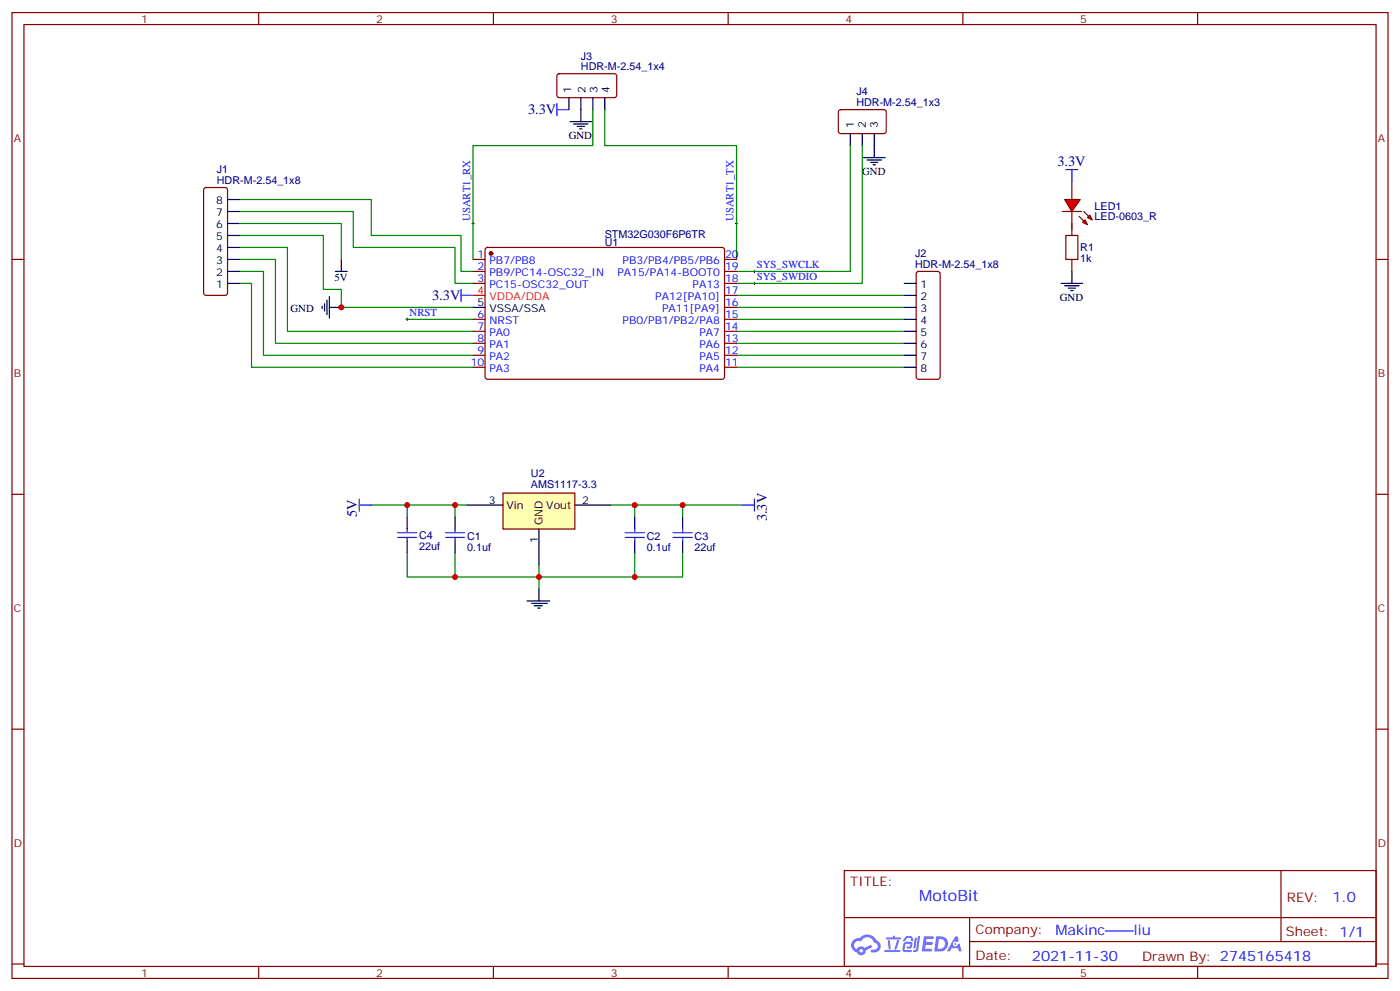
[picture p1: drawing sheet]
<svg xmlns="http://www.w3.org/2000/svg" width="412mm" height="292mm" viewBox="0 0 412 292" stroke-linecap="round" stroke-linejoin="round" font-family="sans-serif">
<g fill="none" stroke="#870000" stroke-width=".35">
<path d="M3.5 3.7h405.4v284.3h-405.4zM7.1 7.2h398.2v277.3h-398.2zM76.2 3.7v3.5M145.3 3.7v3.5M214.5 3.7v3.5M283.6 3.7v3.5M352.8 3.7v3.5M3.5 76.4h3.6M405.3 76.4h3.6M3.5 145.5h3.6M405.3 145.5h3.6M3.5 214.7h3.6"/>
<path d="M405.3 214.7h3.6M248.7 256.3h156.6v28.2h-156.6zM377.3 256.3v20.9M248.7 270.1h156.5M285.6 277.2h119.6M285.6 270.1v14.2M3.5 283.8h3.6M76.2 284.5v3.5M145.3 284.5v3.5M214.5 284.5v3.5M283.6 284.5v3.5M352.8 284.5v3.5"/>
<path d="M405.3 283.8h3.6"/>
</g>
<g fill="#5487ff">
<path d="M272.1 275.6h2.6l.3 .2-.1 .6h-2l-.1 1h1.6l.4 .4-.4 .3h-1.7l-.2 1.2 1.8 .1 .3 .3-.2 .4h-2.9z"/>
<path d="M281.4 275.7h.7l.4 1.3-.7 .3a.74 .74 0 0 0-1.1 .3 .74 .74 0 0 0 .5 1.1 .74 .74 0 0 0 .9-.7l.5-.3 .7 2.4h-.9l-.2-1h-1.9l-.5 1h-.9z"/>
<path d="M269.5 276.1h.6l-.4 2.9a.31 .31 0 0 1-.3 .3 .31 .31 0 0 1-.3-.3z"/>
<path d="M270.4 275.6h.6l-.5 4a.89 .89 0 0 1-.7 .7 .89 .89 0 0 1-.9-.3l1-.5z"/>
<path d="M266.8 275.8l.6-.2 1.2 .1 .5 1.3-.6 .1-.4-.9-1 .1a.95 .95 0 0 1-1 .8l-.1-.2z"/>
<path d="M266.4 277.5l1.8-.2a1.04 1.04 0 0 1 .6 1.1 1.04 1.04 0 0 1-.8 .9h-.7a.29 .29 0 0 1-.3-.4 .29 .29 0 0 1 .3-.2h.7l.2-.8h-1.4l-.4 1.7 1.9 .1a.29 .29 0 0 1 .3 .3 .29 .29 0 0 1-.3 .3h-2l-.4-.3 .2-2.1z"/>
<path d="M260.5 279.7h4.4a.3 .3 0 0 1 .3 .3 .3 .3 0 0 1-.3 .3h-4.3z"/>
<path d="M264.3 276.8h.6l-.5 1.6a1.02 1.02 0 0 1-.7 1.2l-.2-.3z"/>
<path d="M261.5 276.8h.6l.3 2.4-.3 .3-.3-.2z"/>
<path d="M261.1 276h1.9l.2-.5h.5l-.1 .5h1.5a.29 .29 0 0 1 .3 .3 .29 .29 0 0 1-.3 .3h-3.9z"/>
<path d="M275.8 275.6l-.6 4.5h1.4a2.27 2.27 0 0 0 2.7-2.3 2.27 2.27 0 0 0-2.7-2.2zM276.6 276.4a1.5 1.5 0 0 1 1.8 1.6 1.5 1.5 0 0 1-1.9 1.3h-.3z"/>
<path d="M251.4 276.8a2.09 2.09 0 0 0 1 3.5 1.37 1.37 0 0 0 1.5 .9 1.37 1.37 0 0 0 1.1-1.4l2-1-.5-.7-1.8 1a1.4 1.4 0 0 0-2.3 .4 1.32 1.32 0 0 1-.6-1.9 1.32 1.32 0 0 1 1.9-.4 2.02 2.02 0 0 1 2-1.3 2.02 2.02 0 0 1 1.8 1.6 1.09 1.09 0 0 1 1.1 1.4 1.09 1.09 0 0 1-1.6 .7 .41 .41 0 0 0-.5 .3 .41 .41 0 0 0 .4 .5 1.89 1.89 0 0 0 2.4-1.2 1.89 1.89 0 0 0-1.2-2.4 2.98 2.98 0 0 0-5-.6l-1 .1zM253.2 279.9a.52 .52 0 0 1 1 0 .52 .52 0 0 1-1 0z"/>
<circle cx="281.4" cy="277.9" r=".28"/>
</g>
<g fill="none" stroke="#008700" stroke-width=".35">
<path d="M174.6 32.3v10.6h-35.3v33.5M178.2 32.3v10.6h38.8v33.5M70.6 58.7h38.8v10.6h26.4v10.6h3.5M250.5 42.9v37h-33.5M254 42.9v40.5h-37M70.6 62.3h33.5v10.5h30v10.6h5.2M70.6 72.8h14.1v24.7h54.6M70.6 76.4h10.5v24.7h58.2M70.6 79.9h7v24.7h61.7M70.6 69.3h24.6v15.9h5.3v5.3h38.8M70.6 83.4h3.5v24.7h65.2M119.9 94h19.4"/>
<path d="M217 87h49.3M217 90.5h49.3M217 94h49.3M217 97.5h49.3M217 104.6h49.3M217 108.1h49.3M217 101.1h49.3M109.4 148.7h28.2M119.9 148.7v3.5M134.1 148.7v3.5M179.9 148.7h38.8M187 148.7v3.5"/>
<path d="M201.1 148.7v3.5M119.9 162.8v7.1h67.1v-7.1M134.1 162.8v7.1M158.7 166.3v7.1M201.1 162.8v7.1h-14.1"/>
</g>
<path d="M139 65.8h.7M139.3 65.4v.7M216.6 65.8h.7M217 65.4v.7M221.9 79.9h.7M222.2 79.6v.7M119.6 94h.7M119.9 93.7v.7M221.9 83.4h.7M222.2 83.1v.7" fill="none" stroke="#000" stroke-width=".29"/>
<g fill="none" stroke="#000" stroke-width=".35">
<path d="M167.6 28.8v3.5M171.1 28.8v3.5M174.6 28.8v3.5M178.2 28.8v3.5M67 58.7h3.6M67 79.9h3.6M67 76.4h3.6M67 72.8h3.6M67 69.3h3.6M67 65.8h3.6M67 62.3h3.6M98.8 79.9h3.5"/>
<path d="M100.5 76.4v3.5M67 83.4h3.6M94.9 90.1v.7M95.6 89.4v2.1M96.3 88.4v4.2M97 90.5h3.5M97 87.3v6.4M139.3 90.5h3.6M266.3 90.5h3.6M266.3 83.4h3.6M266.3 87h3.6M266.3 94h3.6"/>
<path d="M266.3 97.5h3.6M266.3 101.1h3.6M266.3 104.6h3.6M266.3 108.1h3.6M119.9 152.2v3.6M119.9 159.3v3.5M134.1 152.2v3.6M134.1 159.3v3.5M187 152.2v3.6M187 159.3v3.5M201.1 152.2v3.6M201.1 159.3v3.5"/>
<path d="M155.2 176.9h6.7M156.6 177.6h4.6M157.3 178.3h2.5M158.4 179h.7M158.7 173.4v3.5"/>
</g>
<g fill="none" stroke="#870000" stroke-width=".35">
<path d="M164.3 21.9l.4-.2 16.5 .1 .5 .6-.1 5.9-.6 .5-16.5-.1-.5-.7v-5.6zM60.2 55.4l.5-.2h5.6l.5 .2 .2 .5v30.4l-.2 .5-.5 .2h-5.6l-.5-.3-.2-.4v-30.4zM139.3 76.4h3.6M139.3 79.9h3.6M143.1 73.1l.5-.3 69.4 .1 .4 .7v37.6l-.7 .5-69.4-.1-.4-.7v-37.3zM213.4 76.4h3.6M213.4 79.9h3.6M139.3 83.4h3.6M139.3 94h3.6M139.3 97.5h3.6M213.4 83.4h3.6M213.4 94h3.6"/>
<path d="M213.4 97.5h3.6M213.4 90.5h3.6M213.4 87h3.6M270.1 80.1l.5-.2h5.6l.5 .2 .2 .5v30.3l-.2 .5-.5 .3h-5.6l-.5-.3-.2-.5v-30.3zM139.3 101.1h3.6M139.3 104.6h3.6M139.3 108.1h3.6M213.4 101.1h3.6M213.4 104.6h3.6M213.4 108.1h3.6"/>
</g>
<circle cx="144.6" cy="74.6" r=".53" fill="#870000" stroke="#870000" stroke-width=".35"/>
<path d="M139.3 87h3.6" fill="none" stroke="#f00" stroke-width=".35"/>
<g fill="none" stroke="#00f" stroke-width=".35">
<path d="M105.8 148.7h3.6M105.8 146.9v3.6M117.1 156.8h5.7M117.1 158.2h5.7M119.9 155.8v1M119.9 158.2v1.1M131.2 156.8h5.7M131.2 158.2h5.7M134.1 155.8v1M134.1 158.2v1.1M184.1 156.8h5.7M184.1 158.2h5.7"/>
<path d="M187 155.8v1M187 158.2v1.1M198.3 156.8h5.6M198.3 158.2h5.6M201.1 155.8v1M201.1 158.2v1.1M218.7 148.7h3.5M222.2 146.9v3.6"/>
</g>
<path d="M148.2 145.2h21.1v10.6h-21.1z" fill="#ffffb0" stroke="#800000" stroke-width=".35"/>
<g fill="none" stroke="#000" stroke-width=".35">
<path d="M167.9 35.8h6.4M169 36.5h4.2M170 37.2h2.2M170.7 37.9h.7M171.1 32.3v3.5M250.5 39.3v3.6M254 39.3v3.6M257.5 39.3v7.1M254.4 46.4h6.3M255.4 47.1h4.2M256.5 47.8h2.1M257.2 48.5h.7"/>
<path d="M137.6 148.7h10.6M158.7 155.8v10.5M169.3 148.7h10.6"/>
</g>
<path d="M70.6 65.8h29.9v10.6" fill="none" stroke="#008700" stroke-width=".35"/>
<path d="M164 32.3h3.6M164 30.5v3.5M314 49.9h3.5M315.7 49.9v3.5M135.8 87h3.5M135.8 85.2v3.5" fill="none" stroke="#00f" stroke-width=".35"/>
<path d="M247.2 32.5l.4-.2h13l.5 .7-.1 5.9-.7 .4h-12.9l-.5-.7v-5.6z" fill="none" stroke="#870000" stroke-width=".35"/>
<g fill="#f00" stroke="#870000" stroke-width=".35">
<path d="M313.6 58.7h4.6l-2.5 3.6z"/>
<path d="M312.9 62.3h5.7z"/>
</g>
<g fill="#870000" stroke="#870000" stroke-width=".35">
<path d="M319.3 62.3l1.4 1.4z"/>
<path d="M317.9 63.7l1.4 1.4z"/>
</g>
<g fill="#f00" stroke="#870000" stroke-width=".35">
<path d="M320.3 64l.7-.7 .7 1.4z"/>
<path d="M319.6 64.7l.7 1.4-1.4-.7z"/>
</g>
<path d="M315.7 53.4v5.3M315.7 62.3v7M315.7 76.4v3.5" fill="none" stroke="#870000" stroke-width=".35"/>
<path d="M314 69.3h3.5v7.1h-3.5z" fill="none" stroke="#a10000" stroke-width=".35"/>
<path d="M315.7 79.9v3.5M312.6 83.4h6.3M313.6 84.1h4.3M314.7 84.8h2.1M315.4 85.5h.7" fill="none" stroke="#000" stroke-width=".35"/>
<g fill="#c00">
<circle cx="100.5" cy="90.5" r=".88"/>
<circle cx="134.1" cy="169.9" r=".88"/>
<circle cx="134.1" cy="148.7" r=".88"/>
<circle cx="119.9" cy="148.7" r=".88"/>
<circle cx="201.1" cy="148.7" r=".88"/>
<circle cx="187" cy="148.7" r=".88"/>
<circle cx="187" cy="169.9" r=".88"/>
<circle cx="158.8" cy="169.9" r=".88"/>
</g>
<text font-size="4.6" fill="#00f" x="270.8" y="265.3">MotoBit</text>
<g font-size="4.2" fill="#000080">
<text x="155.5" y="33.7">3.3V</text>
<text x="311.5" y="48.7">3.3V</text>
<text x="127.3" y="88.4">3.3V</text>
<text x="105.1" y="152.2" transform="rotate(-90 105.1 152.2)">5V</text>
<text x="225.9" y="153.5" transform="rotate(-90 225.9 153.5)">3.3V</text>
</g>
<g font-size="4.2" fill="#00f">
<text x="392.5" y="265.6">1.0</text>
<text x="310.9" y="275.1">Makinc——liu</text>
<text x="304" y="282.9">2021-11-30</text>
</g>
<g font-size="3.9" fill="#800">
<text x="250.5" y="260.9">TITLE:</text>
<text x="379.1" y="265.6">REV:</text>
<text x="287.4" y="275.1">Company:</text>
<text x="378.7" y="275.7">Sheet: 1/1</text>
<text x="287.4" y="282.8">Date:</text>
<text x="336.4" y="282.8">Drawn By: 2745165418</text>
</g>
<g font-size="3.2" fill="#800">
<text x="41.6" y="6.7">1</text>
<text x="110.8" y="6.7">2</text>
<text x="179.9" y="6.7">3</text>
<text x="249.1" y="6.7">4</text>
<text x="318.2" y="6.7">5</text>
<text x="4.1" y="41.8">A</text>
<text x="405.9" y="41.8">A</text>
<text x="4.1" y="110.9">B</text>
<text x="405.9" y="110.9">B</text>
<text x="4.1" y="180.1">C</text>
<text x="405.9" y="180.1">C</text>
<text x="4.1" y="249.2">D</text>
<text x="405.9" y="249.2">D</text>
<text x="41.6" y="287.5">1</text>
<text x="110.8" y="287.5">2</text>
<text x="179.9" y="287.5">3</text>
<text x="249.1" y="287.5">4</text>
<text x="318.2" y="287.5">5</text>
</g>
<g font-size="3.2" fill="#000080">
<text x="171.1" y="17.5">J3</text>
<text x="171.1" y="20.6">HDR-M-2.54_1x4</text>
<text x="252.3" y="28">J4</text>
<text x="252.3" y="31.2">HDR-M-2.54_1x3</text>
<text x="63.9" y="50.9">J1</text>
<text x="63.9" y="54.2">HDR-M-2.54_1x8</text>
<text x="322.4" y="64.8">LED-0603_R</text>
<text x="322.4" y="61.7">LED1</text>
<text x="178.2" y="70">STM32G030F6P6TR</text>
<text x="178.2" y="72.5">U1</text>
<text x="269.6" y="75.7">J2</text>
<text x="318.2" y="77.1">1k</text>
<text x="318.2" y="74">R1</text>
<text x="269.6" y="78.8">HDR-M-2.54_1x8</text>
<text x="156.4" y="143.8">AMS1117-3.3</text>
<text x="156.4" y="140.4">U2</text>
<text x="123.5" y="161.9">22uf</text>
<text x="123.5" y="158.7">C4</text>
<text x="137.6" y="158.8">C1</text>
<text x="190.5" y="158.8">C2</text>
<text x="204.6" y="158.8">C3</text>
<text x="137.6" y="162.2">0.1uf</text>
<text x="190.5" y="162.2">0.1uf</text>
<text x="204.6" y="162.2">22uf</text>
</g>
<g font-size="3.2">
<text x="168.3" y="27.4" transform="rotate(-90 168.3 27.4)">1</text>
<text x="172.5" y="27.4" transform="rotate(-90 172.5 27.4)">2</text>
<text x="176" y="27.4" transform="rotate(-90 176 27.4)">3</text>
<text x="179.6" y="27.4" transform="rotate(-90 179.6 27.4)">4</text>
<text x="167.5" y="41.1">GND</text>
<text x="251.5" y="37.6" transform="rotate(-90 251.5 37.6)">1</text>
<text x="255.1" y="37.6" transform="rotate(-90 255.1 37.6)">2</text>
<text x="258.6" y="37.6" transform="rotate(-90 258.6 37.6)">3</text>
<text x="254" y="51.7">GND</text>
<text x="63.7" y="63.7">7</text>
<text x="63.7" y="60.1">8</text>
<text x="63.7" y="70.7">5</text>
<text x="63.7" y="67.2">6</text>
<text x="63.7" y="77.8">3</text>
<text x="63.7" y="74.3">4</text>
<text x="63.7" y="81.3">2</text>
<text x="98.5" y="82.8">5V</text>
<text x="63.7" y="84.8">1</text>
<text x="271.2" y="84.8">1</text>
<text x="271.2" y="88.4">2</text>
<text x="312.2" y="88.7">GND</text>
<text x="85.6" y="91.9">GND</text>
<text x="140.7" y="90.1">5</text>
<text x="144.2" y="91.9">VSSA/SSA</text>
<text x="271.2" y="91.9">3</text>
<text x="271.2" y="95.4">4</text>
<text x="271.2" y="99">5</text>
<text x="271.2" y="102.5">6</text>
<text x="271.2" y="106">7</text>
<text x="271.2" y="109.5">8</text>
<text x="144" y="148.3">3</text>
<text x="149.2" y="149.8">Vin</text>
<text x="160.9" y="149.8">Vout</text>
<text x="171.4" y="148.3">2</text>
<text x="159.8" y="154.7" transform="rotate(-90 159.8 154.7)">GND</text>
<text x="158.4" y="159.9" transform="rotate(-90 158.4 159.9)">1</text>
</g>
<g font-size="3.2" fill="#00f">
<text x="138.5" y="65.1" transform="rotate(-90 138.5 65.1)">USART1_RX</text>
<text x="216.1" y="65.1" transform="rotate(-90 216.1 65.1)">USART1_TX</text>
<text x="140.7" y="76">1</text>
<text x="144.2" y="77.8">PB7/PB8</text>
<text x="183.4" y="77.8">PB3/PB4/PB5/PB6</text>
<text x="213.6" y="76">20</text>
<text x="140.7" y="79.6">2</text>
<text x="140.7" y="83.1">3</text>
<text x="144.2" y="81.3">PB9/PC14-OSC32_IN</text>
<text x="181.9" y="81.3">PA15/PA14-BOOT0</text>
<text x="213.6" y="83.1">18</text>
<text x="213.6" y="79.6">19</text>
<text x="223" y="82.6">SYS_SWDIO</text>
<text x="223" y="79">SYS_SWCLK</text>
<text x="144.2" y="84.8">PC15-OSC32_OUT</text>
<text x="193" y="88.4">PA12[PA10]</text>
<text x="204" y="84.8">PA13</text>
<text x="213.6" y="86.6">17</text>
<text x="120.6" y="93.1">NRST</text>
<text x="140.7" y="93.7">6</text>
<text x="144.2" y="95.4">NRST</text>
<text x="183.4" y="95.4">PB0/PB1/PB2/PA8</text>
<text x="195" y="91.9">PA11[PA9]</text>
<text x="213.6" y="93.7">15</text>
<text x="213.6" y="90.1">16</text>
<text x="140.7" y="97.2">7</text>
<text x="140.7" y="100.7">8</text>
<text x="144.2" y="99">PA0</text>
<text x="206" y="99">PA7</text>
<text x="213.6" y="100.7">13</text>
<text x="213.6" y="97.2">14</text>
<text x="138.7" y="107.8">10</text>
<text x="140.7" y="104.2">9</text>
<text x="144.2" y="102.5">PA1</text>
<text x="144.2" y="106">PA2</text>
<text x="206" y="106">PA5</text>
<text x="206" y="102.5">PA6</text>
<text x="213.6" y="107.8">11</text>
<text x="213.6" y="104.2">12</text>
<text x="144.2" y="109.5">PA3</text>
<text x="206" y="109.5">PA4</text>
</g>
<g font-size="3.2" fill="#f00">
<text x="140.7" y="86.6">4</text>
<text x="144.2" y="88.4">VDDA/DDA</text>
</g>
</svg>
